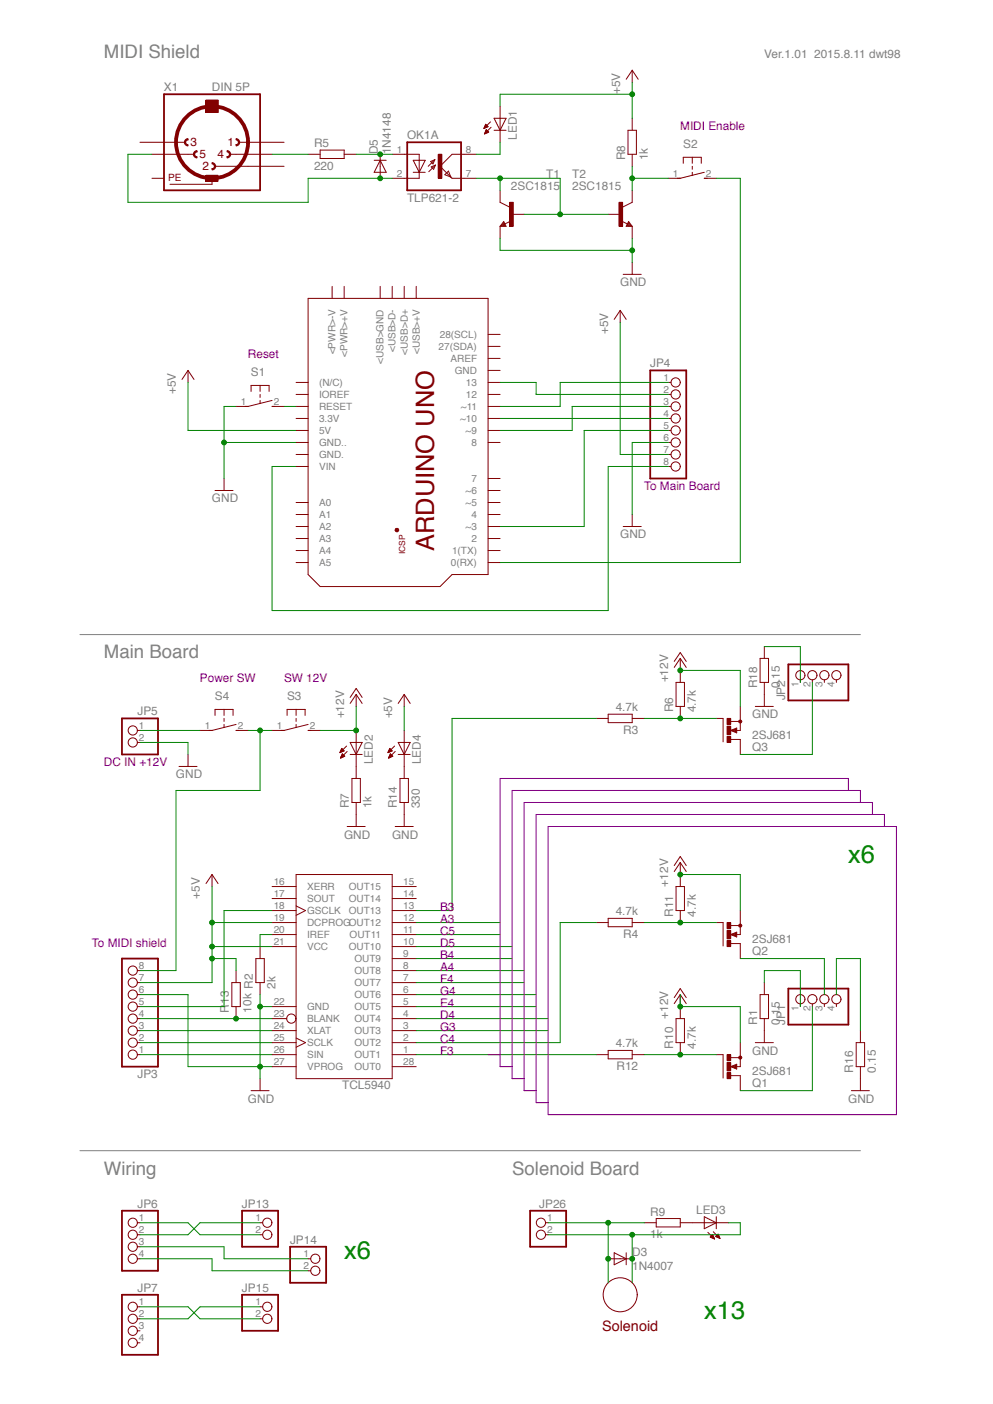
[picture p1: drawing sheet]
<svg xmlns="http://www.w3.org/2000/svg" width="210mm" height="297mm" viewBox="0 0 210 297" stroke-linecap="round" stroke-linejoin="round" font-family="sans-serif">
<g fill="none" stroke="#820000" stroke-width=".21">
<path d="M65.2 63.1h38v58.4h-7.6l-2.5 2.6h-25.4l-2.5-2.6zM70.2 60.6v2.5M72.8 60.6v2.5M80.4 60.6v2.5M82.9 60.6v2.5M85.5 60.6v2.5M88 60.6v2.5M103.2 70.7h2.6M103.2 73.3h2.6M103.2 75.8h2.6M103.2 78.4h2.6M62.6 80.9h2.6"/>
<path d="M62.6 83.4h2.6M62.6 86h2.6M62.6 88.5h2.6M62.6 91.1h2.6M62.6 93.6h2.6M62.6 98.7h2.6M62.6 96.1h2.6M103.2 80.9h2.6M103.2 83.4h2.6M103.2 86h2.6M103.2 88.5h2.6M103.2 91.1h2.6"/>
<path d="M103.2 93.6h2.6M62.6 106.3h2.6M62.6 108.8h2.6M62.6 111.4h2.6M62.6 113.9h2.6M62.6 116.5h2.6M62.6 119h2.6M103.2 101.2h2.6M103.2 103.8h2.6M103.2 106.3h2.6M103.2 108.8h2.6M103.2 111.4h2.6"/>
<path d="M103.2 113.9h2.6M103.2 116.5h2.6M103.2 119h2.6M142.6 139.9l1.3-1.9 1.2 1.9M143.9 139.3v5.1M143.9 139.3l1.2 1.9M143.9 139.3l-1.3 1.9M160.8 139.3h1.7v5.1h-1.7zM161.6 136.8v2.5M143 144.4h1.7v5h-1.7zM143.9 149.4v2.6M159.7 149.4h3.8"/>
<path d="M161.6 144.4v5M169.3 143.8v.6M171.8 143.8v.6M174.3 143.8v.6M176.9 143.8v.6M44.8 185l1.3 1.9M44.8 185l-1.2 1.9M44.8 185v2.5M57.5 190.1h5.1M57.5 192.6h5.1M57.5 195.2h5.1M57.5 197.7h5.1"/>
<path d="M57.5 187.5h5.1M62.6 185h20.3v43.2h-20.3zM62.6 191.6l2 1-2 1M82.9 190.1h5.1M82.9 192.6h5.1M82.9 195.2h5.1M82.9 197.7h5.1M82.9 187.5h5.1M142.6 183.1l1.3-1.9 1.2 1.9M143.9 182.5v2.5M143.9 182.5l1.2 1.9M143.9 182.5l-1.3 1.9"/>
<path d="M29.1 212.9h.5M29.1 215.5h.5M29.1 218h.5M29.1 210.4h.5M29.1 207.9h.5M29.1 205.3h.5M54.1 202.8h1.8v5.1h-1.8zM55 200.2v2.6M55 207.9v2.5M57.5 200.2h5.1M57.5 212.9h5.1M57.5 215.5h3.1"/>
<path d="M57.5 218h5.1M62.6 219.6l2 1-2 .9M82.9 200.2h5.1M82.9 212.9h5.1M82.9 215.5h5.1M82.9 218h5.1M82.9 210.4h5.1M82.9 207.9h5.1M82.9 205.3h5.1M82.9 202.8h5.1M142.6 211l1.3-1.9 1.2 1.9M143.9 210.4l1.2 1.9"/>
<path d="M143.9 210.4l-1.3 1.9M143.9 210.4v2.5M160.8 210.4h1.7v5.1h-1.7zM161.6 207.9v2.5M161.6 215.5v5.1M169.3 212.4v.5M171.8 212.4v.5M174.3 212.4v.5M176.9 212.4v.5M182 218v2.6M29.1 220.6h.5M29.1 223.1h.5"/>
<path d="M53.1 230.7h3.8M55 228.2v2.5M57.5 220.6h5.1M57.5 223.1h5.1M57.5 225.6h5.1M82.9 220.6h5.1M82.9 223.1h5.1M82.9 225.6h5.1M159.7 220.6h3.8M180.1 230.7h3.8M181.1 220.6h1.7v5h-1.7zM182 225.6v5.1"/>
<circle cx="169.3" cy="142.8" r=".97"/>
<circle cx="171.8" cy="142.8" r=".97"/>
<circle cx="174.3" cy="142.8" r=".97"/>
<circle cx="176.9" cy="142.8" r=".97"/>
<circle cx="28.1" cy="215.5" r=".97"/>
<circle cx="28.1" cy="205.3" r=".97"/>
<circle cx="28.1" cy="218" r=".97"/>
<circle cx="28.1" cy="212.9" r=".97"/>
<circle cx="28.1" cy="207.9" r=".97"/>
<circle cx="28.1" cy="210.4" r=".97"/>
<circle cx="61.6" cy="215.5" r=".97"/>
<circle cx="169.3" cy="211.4" r=".97"/>
<circle cx="171.8" cy="211.4" r=".97"/>
<circle cx="174.3" cy="211.4" r=".97"/>
<circle cx="176.9" cy="211.4" r=".97"/>
<circle cx="28.1" cy="220.6" r=".97"/>
<circle cx="28.1" cy="223.1" r=".97"/>
<circle cx="131.2" cy="273.9" r="3.6"/>
</g>
<path d="M166.7 140.5h12.7v7.7h-12.7zM25.8 202.8h7.6v22.8h-7.6zM166.7 209.1h12.7v7.6h-12.7z" fill="none" stroke="#820000" stroke-width=".38"/>
<path d="M83.7 111.8h.5l.1 .3-.1 .3-.3 .1-.2-.1-.1-.3 .3-.1 .2 .1-.2 .2-.3-.2z" fill-rule="evenodd" fill="#820000"/>
<path d="M85.5 32.6h3.2v5.1h-3.2M87.4 33.9h2.5l-1.2 2.5zM87.4 36.4h2.5M91.1 34.2l.9-.4-.4 .9zM91.2 35.3l.9-.4-.4 .9zM92 33.8l-1.4 1.4M92.1 34.9l-1.4 1.4M94.8 36.2l.5 1.3-1.2-.5zM98.1 32.6h-2.5l-2.5 2.6 2.5 2.5h2.5M83.7 111.8h.5l.1 .3-.1 .3-.2 .1-.3-.1-.1-.3 .4-.1 .1 .1-.1 .2-.4-.2z" fill="none" stroke="#820000" stroke-width=".21"/>
<path d="M86.1 30.1h11.4v10.2h-11.4z" fill="none" stroke="#820000" stroke-width=".38"/>
<path d="M92.7 32.6h.7v5.1h-.7z" fill="#820000"/>
<g fill="none" stroke="#820000" stroke-width=".21">
<path d="M65.2 32.6h2.5M67.7 31.7h5.1v1.8h-5.1zM72.8 32.6h2.5M79.1 33.9h2.6M80.4 33.9l1.3 2.5h-2.6zM80.4 32.6v5.1M82.9 32.6h2.6M82.9 37.7h2.6M92.7 32.6h.7v5.1h-.7zM98.1 32.6h2.6M98.1 37.7h2.6M132.8 27.6h1.8v5h-1.8z"/>
<path d="M133.7 25v2.6M133.7 32.6v2.6M105.8 42.8l2 1M106.5 46.9l.5 1h-1.2zM106.5 47.4l-.1 .2h.4l-.3-.5-.5 .7h.8M108 46.8l-1.2 .6"/>
</g>
<path d="M107.8 42.8h.7v5.1h-.7z" fill="#820000"/>
<path d="M105.8 40.3v2.5M105.8 47.9v2.5M107.8 42.8h.8v5.1h-.8zM108.3 45.3h2.5M131.5 46.8l1.2 .6M132.9 46.9l.8 1h-1.3zM132.9 47.4l.2 .2h-.4l.2-.5 .5 .7h-.7M133.7 42.8l-2 1" fill="none" stroke="#820000" stroke-width=".21"/>
<path d="M130.9 42.8h.8v5.1h-.8z" fill="#820000"/>
<g fill="none" stroke="#820000" stroke-width=".21">
<path d="M102.4 27.1h.1M102.4 27h.3M102.5 26.9h.4M102.5 26.8h.6M102.5 28.3h.1M102.5 26.8h.7M102.5 28.2h.3M102.6 26.7h.5M102.6 28.1h.4M102.6 26.6h.4M102.6 26.5h.3M102.6 28h.6"/>
<path d="M102.7 26.4h.1M102.7 27.9h.6M102.7 26.3l.5 .5-.9 .4zM102.7 26.3h.1M102.7 27.8h.5M102.7 27.7h.4M102.8 27.6h.2M102.8 27.5h.1M103.3 27.9l-.5-.5-.3 .9M103.3 27.9l-.8 .4M103.7 25.8l-1.4 1.4M103.9 26.9l-1.4 1.4"/>
<path d="M104.5 25h2.5l-1.2 2.6zM104.5 27.6h2.5M105.8 22.5v7.6M128.6 45.3h2.6M130.9 42.8h.8v5.1h-.8zM133.7 40.3v2.5M133.7 47.9v2.5"/>
</g>
<path d="M40.9 32.6h.2l.2 .4 .4 .1v.3a.76 .76 0 0 1-.8-.8z" fill-rule="evenodd" fill="#820000"/>
<path d="M40.9 32.6h.3l.1 .4 .4 .1v.3a.76 .76 0 0 1-.8-.8z" fill="none" stroke="#820000" stroke-width=".21"/>
<path d="M41.2 32l.5-.1v.2l-.4 .2-.2 .3h-.2z" fill-rule="evenodd" fill="#820000"/>
<path d="M41.2 32l.5-.1v.2l-.4 .2-.1 .3h-.3z" fill="none" stroke="#820000" stroke-width=".21"/>
<path d="M49.9 29.3a.76 .76 0 0 1 .8 .8h-.3l-.2-.4-.3-.1z" fill-rule="evenodd" fill="#820000"/>
<path d="M49.9 29.3a.76 .76 0 0 1 .8 .8h-.3l-.1-.3-.4-.2z" fill="none" stroke="#820000" stroke-width=".21"/>
<path d="M49.9 30.6l.3-.1 .2-.4h.3a.76 .76 0 0 1-.8 .8z" fill-rule="evenodd" fill="#820000"/>
<path d="M50.4 30.1h.3a.76 .76 0 0 1-.8 .8v-.3l.4-.1z" fill="none" stroke="#820000" stroke-width=".21"/>
<path d="M39 30.1h.2l.2 .4 .4 .1v.3a.76 .76 0 0 1-.8-.8z" fill-rule="evenodd" fill="#820000"/>
<path d="M39 30.1h.3l.1 .4 .4 .1v.3a.76 .76 0 0 1-.8-.8z" fill="none" stroke="#820000" stroke-width=".21"/>
<path d="M39.3 29.5l.5-.2v.3l-.4 .1-.2 .4h-.2z" fill-rule="evenodd" fill="#820000"/>
<path d="M39.1 29.7l.7-.4v.3l-.4 .2-.1 .3h-.3z" fill="none" stroke="#820000" stroke-width=".21"/>
<path d="M44.8 34.4a.76 .76 0 0 1 .8 .8h-.3l-.3-.5h-.2z" fill-rule="evenodd" fill="#820000"/>
<path d="M44.8 34.4a.76 .76 0 0 1 .8 .8h-.3l-.2-.5h-.3z" fill="none" stroke="#820000" stroke-width=".21"/>
<path d="M45.3 35.2h.3a.76 .76 0 0 1-.8 .7v-.2l.4-.2z" fill-rule="evenodd" fill="#820000"/>
<path d="M44.8 35.7l.4-.1 .1-.4h.3a.76 .76 0 0 1-.8 .7z" fill="none" stroke="#820000" stroke-width=".21"/>
<path d="M48 31.9a.76 .76 0 0 1 .8 .7h-.3l-.2-.3-.3-.2z" fill-rule="evenodd" fill="#820000"/>
<path d="M48 31.9a.76 .76 0 0 1 .8 .7h-.3l-.1-.3-.4-.2z" fill="none" stroke="#820000" stroke-width=".21"/>
<path d="M48 33.1l.3-.1 .2-.4h.3a.76 .76 0 0 1-.8 .8z" fill-rule="evenodd" fill="#820000"/>
<path d="M37.2 30.1h1.9M39.8 32.6h1.2M43.6 21.2h2.5v2.5h-2.5zM44.8 37.7v1.3h-8.8M45.5 35.2h7M48 33.1l.4-.1 .1-.4h.3a.76 .76 0 0 1-.8 .8zM48.7 32.6h1.2M50.6 30.1h1.9" fill="none" stroke="#820000" stroke-width=".21"/>
<path d="M34.7 19.9h20.3v20.4h-20.3z" fill="none" stroke="#820000" stroke-width=".38"/>
<circle cx="44.8" cy="30.1" r="7.6" fill="none" stroke="#820000" stroke-width=".8"/>
<path d="M43.6 21.2h2.5v2.5h-2.5z" fill="#820000"/>
<path d="M43.6 21.2h2.5v2.5h-2.5z" fill="none" stroke="#820000" stroke-width=".21"/>
<path d="M43.6 37.1h2.5v1.2h-2.5z" fill="#820000"/>
<g fill="none" stroke="#820000" stroke-width=".21">
<path d="M133.7 14.9l1.3 1.9M133.7 14.9l-1.3 1.9M133.7 14.9v2.5M29.6 30.1h7.6M32.1 32.6h7.7M32.1 37.7h2.6M43.6 37.1h2.5v1.3h-2.5zM49.9 32.6h7.6M52.5 30.1h7.6M52.5 35.2h7.6M144.5 34.5v-1.2h3.8v1.2M146.4 33.3v1.2"/>
<path d="M146.4 35.2v.6M146.4 36.4v.7M148.9 36.4l-5 1.3h-2.6M148.9 37.7h2.6M131.8 58h3.8M133.7 55.5v2.5M39.8 78.4l1.2 1.9M39.8 78.4l-1.3 1.9M39.8 78.4v2.5M131.2 65.7l1.2 1.9M131.2 65.7l-1.3 1.9M131.2 65.7v2.5"/>
<path d="M53.1 82.8v-1.3h3.8v1.3M55 81.5v1.3M55 83.4v.7M55 84.7v.6M57.5 84.7l-5 1.3h-2.6M57.5 86h2.6M141.3 86h.6M141.3 80.9h.6M141.3 83.4h.6M141.3 88.5h.6M141.3 91.1h.6M141.3 93.6h.6"/>
<path d="M141.3 96.1h.6M141.3 98.7h.6M45.5 103.8h3.8M47.4 101.2v2.6M131.8 111.4h3.8M133.7 108.8v2.6M29.1 154.5h.5M29.1 157.1h.5M39.8 159.6v2.5M45.5 151.3v-1.2h3.8v1.2M47.4 150.1v1.2M47.4 152v.6"/>
<path d="M47.4 153.2v.7M49.9 153.2l-5.1 1.3h-2.5M49.9 154.5h2.6M60.7 151.3v-1.2h3.8v1.2M62.6 150.1v1.2M62.6 152v.6M62.6 153.2v.7M65.2 153.2l-5.1 1.3h-2.6M65.2 154.5h2.5M71.9 159.1h.2M71.9 159h.4M72 159h.5"/>
<path d="M72 158.9h.7M72.1 158.8h.6M72.1 158.7h.5M72.1 158.6h.4M72.2 158.5h.2M72.2 159.9h.7M72.2 159.9h.5M72.3 158.3l-.4 .9M72.3 158.3l.5 .5-.9 .4M72.3 158.3h.1M72.3 159.8h.4M72.3 159.7h.3"/>
<path d="M72.4 159.6h.1M72.4 159.5l.5 .5-.9 .4zM72.4 159.5h.1M73.3 157.8l-1.4 1.4M73.4 159l-1.4 1.4M74.1 157.1h2.5l-1.3 2.5zM74.1 147.5l1.2-1.9 1.3 1.9M74.1 159.6h2.5M75.3 146.9l1.3 1.9M75.3 146.9l-1.2 1.9M75.3 146.9v2.5M75.3 154.5v10.2"/>
<path d="M37.9 162.1h3.8M72 160.3h.2M72.1 160.2h.3M72.1 160.1h.5M72.1 160h.7M73.4 174.8h3.8M74.4 164.7h1.8v5.1h-1.8zM75.3 169.8v5M151.5 223.1h1.4v4.9M154.5 227.5h2.1v3.2M154.5 223.7h2.1M154.5 225.6l1.3-.5v1z"/>
<path d="M156.6 220.6v5h-.9M29.1 258.7h.5M55 258.7h.6M115.4 258.7h.5M136.2 258.7h2.6M138.8 257.8h5.1v1.7h-5.1zM143.9 258.7h10.1M148.9 257.4l2.6 1.3-2.6 1.2zM151.5 257.4v2.5M29.1 261.2h.5M29.1 263.7h.5M29.1 266.3h.5"/>
<path d="M29.1 276.4h.5M29.1 279h.5M55 261.2h.6M55 276.4h.6M55 279h.6M65.2 266.3h.5M65.2 268.8h.5M115.4 261.2h.5M128.6 266.3h5.1M129.9 265l2.5 1.3-2.5 1.2zM132.4 265v2.5M149.7 260.7l1.4 1.4"/>
<path d="M150.2 261.7l.5-.5 .4 .9zM150.2 261.7h.7M150.3 261.6h.6M150.4 261.7h.6M150.4 261.5h.4M150.5 261.4h.3M150.6 261.9h.4M150.6 261.3h.2M150.7 261.2h.1M150.8 262h.3M150.8 260.6l1.4 1.4M151 262h.1"/>
<path d="M151.4 261.6l.8 .4M151.4 261.6l.5-.5 .3 .9M151.4 261.6h.7M151.4 261.5h.6M151.5 261.4h.5M151.6 261.7h.5M151.6 261.3h.4M151.7 261.2h.2M151.8 261.2h.1M151.8 261.7h.4M152 261.9h.2M152.2 262h.1"/>
<path d="M29.1 281.5h.5M29.1 284.1h.5"/>
<circle cx="142.9" cy="86" r=".97"/>
<circle cx="142.9" cy="83.4" r=".97"/>
<circle cx="142.9" cy="88.5" r=".97"/>
<circle cx="142.9" cy="98.7" r=".97"/>
<circle cx="142.9" cy="96.1" r=".97"/>
<circle cx="142.9" cy="80.9" r=".97"/>
<circle cx="142.9" cy="93.6" r=".97"/>
<circle cx="142.9" cy="91.1" r=".97"/>
<circle cx="28.1" cy="154.5" r=".97"/>
<circle cx="28.1" cy="157.1" r=".97"/>
<circle cx="28.1" cy="258.7" r=".97"/>
<circle cx="56.5" cy="258.7" r=".97"/>
<circle cx="114.4" cy="258.7" r=".97"/>
<circle cx="28.1" cy="261.2" r=".97"/>
<circle cx="28.1" cy="266.3" r=".97"/>
<circle cx="28.1" cy="263.7" r=".97"/>
<circle cx="28.1" cy="279" r=".97"/>
<circle cx="28.1" cy="276.4" r=".97"/>
<circle cx="56.5" cy="261.2" r=".97"/>
<circle cx="56.5" cy="276.4" r=".97"/>
<circle cx="56.5" cy="279" r=".97"/>
<circle cx="66.7" cy="266.3" r=".97"/>
<circle cx="66.7" cy="268.8" r=".97"/>
<circle cx="114.4" cy="261.2" r=".97"/>
<circle cx="28.1" cy="281.5" r=".97"/>
<circle cx="28.1" cy="284.1" r=".97"/>
</g>
<path d="M137.5 78.4h7.6v22.8h-7.6zM25.8 152h7.6v7.6h-7.6zM25.8 256.1h7.6v12.7h-7.6zM51.2 256.1h7.6v7.6h-7.6zM112.1 256.1h7.6v7.6h-7.6zM25.8 273.9h7.6v12.7h-7.6zM51.2 273.9h7.6v7.6h-7.6zM61.4 263.7h7.6v7.7h-7.6z" fill="none" stroke="#820000" stroke-width=".38"/>
<path d="M155.4 225.6h.3v-.2l-.9 .2 .9 .3" fill="none" stroke="#820000" stroke-width=".3"/>
<path d="M156.3 223.5h.5l.1 .2-.1 .2-.3 .2-.2-.2z" fill-rule="evenodd" fill="#820000"/>
<path d="M156.3 223.5h.5l.1 .2-.1 .2-.2 .2-.3-.2z" fill="none" stroke="#820000" stroke-width=".21"/>
<path d="M153.8 223.1h.7v1.3h-.7z" fill="#820000"/>
<path d="M153.8 223.1h.7v1.3h-.7z" fill="none" stroke="#820000" stroke-width=".21"/>
<path d="M153.8 226.9h.7v1.3h-.7z" fill="#820000"/>
<path d="M153.8 226.9h.7v1.3h-.7z" fill="none" stroke="#820000" stroke-width=".21"/>
<path d="M153.8 224.7h.7v1.8h-.7z" fill="#820000"/>
<path d="M143 187.5h1.7v5.1h-1.7zM143.9 185v2.5M143.9 192.6v2.6M151.5 195.2h1.4v4.9M154.5 199.6h2.1v3.2M154.5 195.8h2.1M154.5 197.7l1.3-.5v1zM156.6 192.6v5.1h-.9M143 215.5h1.7v5.1h-1.7zM143.9 212.9v2.6M143.9 220.6v2.5M153.8 224.7h.7v1.8h-.7z" fill="none" stroke="#820000" stroke-width=".21"/>
<path d="M155.4 197.7h.3v-.3l-.9 .3 .9 .3" fill="none" stroke="#820000" stroke-width=".3"/>
<path d="M156.3 195.6l.2-.2 .3 .2 .1 .2-.1 .2h-.5z" fill-rule="evenodd" fill="#820000"/>
<path d="M156.3 195.6l.3-.1 .2 .1 .1 .2-.1 .2h-.5z" fill="none" stroke="#820000" stroke-width=".21"/>
<path d="M153.8 195.1h.7v1.3h-.7z" fill="#820000"/>
<path d="M153.8 195.2h.7v1.2h-.7z" fill="none" stroke="#820000" stroke-width=".21"/>
<path d="M153.8 199h.7v1.2h-.7z" fill="#820000"/>
<path d="M153.8 199h.7v1.2h-.7z" fill="none" stroke="#820000" stroke-width=".21"/>
<path d="M153.8 196.8h.7v1.8h-.7z" fill="#820000"/>
<path d="M151.5 152h1.4v4.9M154.5 156.4h2.1v3.2M154.5 152.6h2.1M154.5 154.5l1.3-.5v1zM156.6 149.4v5.1h-.9M153.8 196.8h.7v1.8h-.7z" fill="none" stroke="#820000" stroke-width=".21"/>
<path d="M155.4 154.5h.3v-.2l-.9 .2 .9 .3" fill="none" stroke="#820000" stroke-width=".3"/>
<path d="M156.3 152.4h.5l.1 .2-.1 .3h-.5z" fill-rule="evenodd" fill="#820000"/>
<path d="M156.3 152.4h.5l.1 .2-.1 .3h-.5z" fill="none" stroke="#820000" stroke-width=".21"/>
<path d="M153.8 152h.7v1.2h-.7z" fill="#820000"/>
<path d="M153.8 152h.7v1.2h-.7z" fill="none" stroke="#820000" stroke-width=".21"/>
<path d="M153.8 155.8h.7v1.2h-.7z" fill="#820000"/>
<path d="M153.8 155.8h.7v1.3h-.7z" fill="none" stroke="#820000" stroke-width=".21"/>
<path d="M153.8 153.6h.7v1.8h-.7z" fill="#820000"/>
<g fill="none" stroke="#820000" stroke-width=".21">
<path d="M82.1 159.1h.1M82.1 159h.3M82.1 159h.5M82.2 158.9h.7M82.2 158.8h.7M82.3 158.7h.5M82.3 158.6h.4M82.3 158.5h.3M82.3 159.9h.7M82.4 158.5h.1M82.4 159.9h.5M82.4 158.3l-.3 .9"/>
<path d="M82.4 158.3l.5 .5-.8 .4M82.4 158.3h.1M82.4 159.8h.4M82.5 159.7h.2M82.5 159.6h.1M82.5 159.5h.1M82.6 159.5l.5 .5-.9 .4zM83.4 157.8l-1.3 1.4M83.6 159l-1.4 1.4M84.2 157.1h2.6l-1.3 2.5zM84.2 159.6h2.6M85.5 146.9l1.3 1.9"/>
<path d="M85.5 146.9l-1.3 1.9M85.5 146.9v2.5M85.5 154.5v10.2M126.1 152h2.5M128.6 151.1h5.1v1.8h-5.1zM133.7 152h2.5M153.8 153.6h.7v1.8h-.7zM82.2 160.3h.1M82.2 160.2h.4M82.3 160.1h.4M82.3 160h.6M83.6 174.8h3.8"/>
<path d="M84.6 164.7h1.8v5.1h-1.8zM85.5 169.8v5M126.1 195.2h2.5M128.6 194.3h5.1v1.7h-5.1zM133.7 195.2h2.5M49 207.9h1.8v5h-1.8zM49.9 205.3v2.6M49.9 212.9v2.6M126.1 223.1h2.5M128.6 222.2h5.1v1.8h-5.1zM133.7 223.1h2.5"/>
</g>
<path d="M44.8 187.5v20.4h-15.2M44.8 195.2h12.7M171.8 212.9v17.8h-15.2M88 223.1h38.1" fill="none" stroke="#008100" stroke-width=".21"/>
<circle cx="44.8" cy="195.1" r=".51" fill="#008100"/>
<g fill="none" stroke="#008100" stroke-width=".21">
<path d="M44.8 200.2h12.7"/>
<circle cx="44.8" cy="195.2" r=".51"/>
</g>
<circle cx="44.8" cy="200.2" r=".51" fill="#008100"/>
<g fill="none" stroke="#008100" stroke-width=".21">
<path d="M44.8 202.8h5.1v2.5"/>
<circle cx="44.8" cy="200.2" r=".51"/>
</g>
<circle cx="44.8" cy="202.8" r=".51" fill="#008100"/>
<g fill="none" stroke="#008100" stroke-width=".21">
<path d="M133.7 19.9h-27.9v2.6M133.7 17.4v7.6"/>
<circle cx="44.8" cy="202.8" r=".51"/>
</g>
<circle cx="133.7" cy="19.9" r=".51" fill="#008100"/>
<g fill="none" stroke="#008100" stroke-width=".21">
<path d="M131.2 68.2v27.9h10.1M39.8 80.9v10.2h22.8M75.3 149.4v5.1h-7.6M85.5 149.4v5.1"/>
<circle cx="133.7" cy="19.9" r=".51"/>
</g>
<circle cx="75.3" cy="154.5" r=".51" fill="#008100"/>
<g fill="none" stroke="#008100" stroke-width=".21">
<path d="M143.9 210.4v2.5"/>
<circle cx="75.3" cy="154.5" r=".51"/>
</g>
<circle cx="143.8" cy="212.9" r=".51" fill="#008100"/>
<g fill="none" stroke="#008100" stroke-width=".21">
<path d="M143.9 185h12.7v7.6M143.9 212.9h12.7v7.7"/>
<circle cx="143.9" cy="212.9" r=".51"/>
</g>
<circle cx="143.8" cy="185" r=".51" fill="#008100"/>
<g fill="none" stroke="#008100" stroke-width=".21">
<path d="M143.9 141.8h12.7v7.6"/>
<circle cx="143.9" cy="185" r=".51"/>
</g>
<circle cx="143.8" cy="141.8" r=".51" fill="#008100"/>
<g fill="none" stroke="#008100" stroke-width=".21">
<path d="M126.1 152h-30.5v40.6h-7.6M88 195.2h17.8M88 197.7h17.8M126.1 195.2h-7.6v25.4h-30.5M29.6 215.5h27.9M88 218h27.9M88 215.5h27.9M88 212.9h25.4M88 210.4h25.4M88 207.9h22.8M88 205.3h22.8M88 202.8h20.3"/>
<path d="M88 200.2h20.3M29.6 223.1h27.9"/>
<circle cx="143.9" cy="141.8" r=".51"/>
</g>
<circle cx="49.9" cy="215.5" r=".51" fill="#008100"/>
<g fill="none" stroke="#008100" stroke-width=".21">
<path d="M57.5 197.7h-2.5v2.5M29.6 218h27.9M55 210.4v17.8M55 225.6h2.5"/>
<circle cx="49.9" cy="215.5" r=".51"/>
</g>
<circle cx="55" cy="225.6" r=".51" fill="#008100"/>
<g fill="none" stroke="#008100" stroke-width=".21">
<path d="M29.6 210.4h10.2v15.2h15.2M55 212.9h2.5"/>
<circle cx="55" cy="225.6" r=".51"/>
</g>
<circle cx="55" cy="212.9" r=".51" fill="#008100"/>
<g fill="none" stroke="#008100" stroke-width=".21">
<path d="M105.8 50.4v2.6h27.9M133.7 50.4v5.1"/>
<circle cx="55" cy="212.9" r=".51"/>
</g>
<circle cx="133.7" cy="52.9" r=".51" fill="#008100"/>
<g fill="none" stroke="#008100" stroke-width=".21">
<path d="M47.4 93.6h15.2M49.9 86h-2.5v15.2"/>
<circle cx="133.7" cy="53" r=".51"/>
</g>
<circle cx="47.4" cy="93.6" r=".51" fill="#008100"/>
<g fill="none" stroke="#008100" stroke-width=".21">
<path d="M57.5 32.6h7.7M75.3 32.6h5.1M141.3 93.6h-7.6v15.2M29.6 157.1h10.2v2.5M57.5 192.6h-10.1v20.3h-17.8M29.6 220.6h27.9"/>
<circle cx="47.4" cy="93.6" r=".51"/>
</g>
<circle cx="80.4" cy="32.6" r=".51" fill="#008100"/>
<g fill="none" stroke="#008100" stroke-width=".21">
<path d="M32.1 32.6h-5v10.2h38.1v-5.1h15.2M80.4 32.6h2.5"/>
<circle cx="80.4" cy="32.6" r=".51"/>
</g>
<circle cx="80.4" cy="37.7" r=".51" fill="#008100"/>
<g fill="none" stroke="#008100" stroke-width=".21">
<path d="M80.4 37.7h2.5M100.7 37.7h17.8M105.8 30.1v2.5h-5.1M105.8 37.7v2.6"/>
<circle cx="80.4" cy="37.7" r=".51"/>
</g>
<circle cx="105.7" cy="37.7" r=".51" fill="#008100"/>
<g fill="none" stroke="#008100" stroke-width=".21">
<path d="M118.5 37.7v7.6M110.8 45.3h17.8"/>
<circle cx="105.8" cy="37.7" r=".51"/>
</g>
<circle cx="118.4" cy="45.3" r=".51" fill="#008100"/>
<g fill="none" stroke="#008100" stroke-width=".21">
<path d="M133.7 35.2v5.1M133.7 37.7h7.6"/>
<circle cx="118.5" cy="45.3" r=".51"/>
</g>
<circle cx="133.7" cy="37.7" r=".51" fill="#008100"/>
<g fill="none" stroke="#008100" stroke-width=".21">
<path d="M151.5 37.7h5.1v81.3h-50.8M60.1 86h2.5M62.6 98.7h-5.1v30.5h71.1v-30.5h12.7M105.8 88.5h35.5M105.8 80.9h7.6v2.5h27.9M141.3 80.9h-22.8v5.1h-12.7M141.3 86h-20.3v5.1h-15.2M141.3 91.1h-17.8v20.3h-17.7M29.6 258.7h10.2l2.5 2.5h12.7M55 258.7h-12.7l-2.5 2.5h-10.2M115.9 258.7h20.3M128.6 258.7v7.6"/>
<path d="M29.6 263.7h17.8v2.6h17.8M29.6 266.3h15.2v2.5h20.4M29.6 276.4h10.2l2.5 2.6h12.7M55 276.4h-12.7l-2.5 2.6h-10.2"/>
<circle cx="133.7" cy="37.7" r=".51"/>
</g>
<circle cx="128.6" cy="258.6" r=".51" fill="#008100"/>
<g fill="none" stroke="#008100" stroke-width=".21">
<path d="M128.6 266.3v5.1"/>
<circle cx="128.6" cy="258.7" r=".51"/>
</g>
<circle cx="128.6" cy="266.3" r=".51" fill="#008100"/>
<g fill="none" stroke="#008100" stroke-width=".21">
<path d="M154 258.7h2.6v2.5h-40.7M133.7 261.2v5.1"/>
<circle cx="128.6" cy="266.3" r=".51"/>
</g>
<circle cx="133.7" cy="261.2" r=".51" fill="#008100"/>
<g fill="none" stroke="#008100" stroke-width=".21">
<path d="M133.7 266.3v5.1"/>
<circle cx="133.7" cy="261.2" r=".51"/>
</g>
<circle cx="133.7" cy="266.3" r=".51" fill="#008100"/>
<g fill="none" stroke="#008100" stroke-width=".21">
<path d="M136.2 223.1h15.3"/>
<circle cx="133.7" cy="266.3" r=".51"/>
</g>
<circle cx="143.8" cy="223.1" r=".51" fill="#008100"/>
<g fill="none" stroke="#008100" stroke-width=".21">
<path d="M136.2 195.2h15.3"/>
<circle cx="143.9" cy="223.1" r=".51"/>
</g>
<circle cx="143.8" cy="195.1" r=".51" fill="#008100"/>
<g fill="none" stroke="#008100" stroke-width=".21">
<path d="M136.2 152h15.3M156.6 202.8h17.7v7.6M176.9 210.4v-7.6h5.1v15.2"/>
<circle cx="143.9" cy="195.2" r=".51"/>
</g>
<circle cx="143.8" cy="152" r=".51" fill="#008100"/>
<g fill="none" stroke="#008100" stroke-width=".21">
<path d="M161.6 136.8h7.7v7.6M29.6 154.5h12.7M52.5 154.5h5M55 154.5v12.7M171.8 144.4v15.2h-15.2M161.6 207.9v-2.6h7.7v7.6"/>
<circle cx="143.9" cy="152" r=".51"/>
</g>
<circle cx="55" cy="154.5" r=".51" fill="#008100"/>
<g fill="none" stroke="#008100" stroke-width=".21">
<path d="M55 167.2h-17.8v38.1h-7.6"/>
<circle cx="55" cy="154.5" r=".51"/>
</g>
<path d="M115.9 174.8h73.7v61h-73.7zM179.4 167.2v-2.5h-73.6v60.9h2.5M182 169.8v-2.6h-73.7v61h2.5M184.5 172.3v-2.5h-73.7v60.9h2.6M187 174.8v-2.5h-73.6v61h2.5M103.2 223.1h2.6" fill="none" stroke="#810082" stroke-width=".21"/>
<path d="M16.9 134.2h165.1M16.9 243.4h165.1" fill="none" stroke="#808080" stroke-width=".21"/>
<text font-size="5.4" fill="#820000" x="91.8" y="116.6" transform="rotate(-90 91.8 116.6)">ARDUINO UNO</text>
<g font-size="5.4" fill="#008100">
<text x="179.4" y="182.5">x6</text>
<text x="72.8" y="266.3">x6</text>
<text x="148.9" y="278.9">x13</text>
</g>
<g font-size="3.9" fill="#808080">
<text x="22" y="12.3">MIDI Shield</text>
<text x="22" y="139.3">Main Board</text>
<text x="22" y="248.5">Wiring</text>
<text x="108.3" y="248.5">Solenoid Board</text>
</g>
<text font-size="3" fill="#820000" x="127.3" y="281.5">Solenoid</text>
<g font-size="2.5" fill="#808080">
<text x="161.6" y="12.3">Ver.1.01 2015.8.11 dwt98</text>
<text x="34.7" y="19.3">X1</text>
<text x="44.8" y="19.3">DIN 5P</text>
<text x="131.2" y="19.9" transform="rotate(-90 131.2 19.9)">+5V</text>
<text x="86.1" y="29.5">OK1A</text>
<text x="109.3" y="29.6" transform="rotate(-90 109.3 29.6)">LED1</text>
<text x="66.4" y="35.9">220</text>
<text x="66.4" y="31.1">R5</text>
<text x="79.9" y="32.6" transform="rotate(-90 79.9 32.6)">D5</text>
<text x="82.7" y="32.6" transform="rotate(-90 82.7 32.6)">1N4148</text>
<text x="132.2" y="33.9" transform="rotate(-90 132.2 33.9)">R8</text>
<text x="137" y="33.9" transform="rotate(-90 137 33.9)">1k</text>
<text x="144.5" y="31.4">S2</text>
<text x="108" y="40.3">2SC1815</text>
<text x="115.5" y="37.7">T1</text>
<text x="121" y="40.3">2SC1815</text>
<text x="121" y="37.7">T2</text>
<text x="86.1" y="42.8">TLP621-2</text>
<text x="131.2" y="60.6">GND</text>
<text x="128.6" y="70.7" transform="rotate(-90 128.6 70.7)">+5V</text>
<text x="137.5" y="77.7">JP4</text>
<text x="37.2" y="83.4" transform="rotate(-90 37.2 83.4)">+5V</text>
<text x="53.1" y="79.6">S1</text>
<text x="44.8" y="106.3">GND</text>
<text x="131.2" y="113.9">GND</text>
<text x="45.5" y="148.2">S4</text>
<text x="60.7" y="148.2">S3</text>
<text x="141.3" y="144.4" transform="rotate(-90 141.3 144.4)">+12V</text>
<text x="160.1" y="145.6" transform="rotate(-90 160.1 145.6)">R18</text>
<text x="164.9" y="145.6" transform="rotate(-90 164.9 145.6)">0.15</text>
<text x="166.1" y="148.2" transform="rotate(-90 166.1 148.2)">JP2</text>
<text x="29.1" y="151.3">JP5</text>
<text x="72.8" y="152" transform="rotate(-90 72.8 152)">+12V</text>
<text x="82.9" y="152" transform="rotate(-90 82.9 152)">+5V</text>
<text x="130.2" y="150.5">4.7k</text>
<text x="131.8" y="155.3">R3</text>
<text x="142.4" y="150.7" transform="rotate(-90 142.4 150.7)">R6</text>
<text x="147.1" y="150.7" transform="rotate(-90 147.1 150.7)">4.7k</text>
<text x="159.1" y="152">GND</text>
<text x="78.9" y="161.6" transform="rotate(-90 78.9 161.6)">LED2</text>
<text x="89" y="161.6" transform="rotate(-90 89 161.6)">LED4</text>
<text x="159.1" y="156.3">2SJ681</text>
<text x="159.1" y="158.8">Q3</text>
<text x="37.2" y="164.7">GND</text>
<text x="73.8" y="171" transform="rotate(-90 73.8 171)">R7</text>
<text x="78.6" y="171" transform="rotate(-90 78.6 171)">1k</text>
<text x="84" y="171" transform="rotate(-90 84 171)">R14</text>
<text x="88.8" y="171" transform="rotate(-90 88.8 171)">330</text>
<text x="72.8" y="177.4">GND</text>
<text x="82.9" y="177.4">GND</text>
<text x="42.3" y="190.1" transform="rotate(-90 42.3 190.1)">+5V</text>
<text x="141.3" y="187.5" transform="rotate(-90 141.3 187.5)">+12V</text>
<text x="130.2" y="193.6">4.7k</text>
<text x="142.4" y="193.9" transform="rotate(-90 142.4 193.9)">R11</text>
<text x="147.1" y="193.9" transform="rotate(-90 147.1 193.9)">4.7k</text>
<text x="131.8" y="198.4">R4</text>
<text x="159.1" y="199.5">2SJ681</text>
<text x="159.1" y="202">Q2</text>
<text x="58.3" y="209.1" transform="rotate(-90 58.3 209.1)">2k</text>
<text x="48.4" y="214.2" transform="rotate(-90 48.4 214.2)">R13</text>
<text x="53.2" y="214.2" transform="rotate(-90 53.2 214.2)">10k R2</text>
<text x="141.3" y="215.5" transform="rotate(-90 141.3 215.5)">+12V</text>
<text x="130.2" y="221.6">4.7k</text>
<text x="142.4" y="221.8" transform="rotate(-90 142.4 221.8)">R10</text>
<text x="147.1" y="221.8" transform="rotate(-90 147.1 221.8)">4.7k</text>
<text x="160.1" y="216.7" transform="rotate(-90 160.1 216.7)">R1</text>
<text x="164.9" y="216.7" transform="rotate(-90 164.9 216.7)">0.15</text>
<text x="166.1" y="216.7" transform="rotate(-90 166.1 216.7)">JP1</text>
<text x="130.4" y="226.4">R12</text>
<text x="159.1" y="223.1">GND</text>
<text x="159.1" y="227.4">2SJ681</text>
<text x="180.4" y="226.9" transform="rotate(-90 180.4 226.9)">R16</text>
<text x="185.2" y="226.9" transform="rotate(-90 185.2 226.9)">0.15</text>
<text x="29.1" y="228">JP3</text>
<text x="52.4" y="233.2">GND</text>
<text x="72.4" y="230.4">TCL5940</text>
<text x="159.1" y="229.9">Q1</text>
<text x="179.4" y="233.2">GND</text>
<text x="29.1" y="255.5">JP6</text>
<text x="51.2" y="255.5">JP13</text>
<text x="114.1" y="255.5">JP26</text>
<text x="137.5" y="257.1">R9</text>
<text x="147.2" y="256.9">LED3</text>
<text x="61.3" y="263.1">JP14</text>
<text x="137.5" y="261.9">1k</text>
<text x="133.7" y="268.6">1N4007</text>
<text x="133.7" y="265.8">D3</text>
<text x="29.1" y="273.2">JP7</text>
<text x="51.2" y="273.2">JP15</text>
</g>
<g font-size="2.5" fill="#810082">
<text x="143.8" y="27.6">MIDI Enable</text>
<text x="52.4" y="75.8">Reset</text>
<text x="136.2" y="103.7">To Main Board</text>
<text x="42.3" y="144.4">Power SW</text>
<text x="60.1" y="144.4">SW 12V</text>
<text x="22" y="162.1">DC IN +12V</text>
<text x="93.1" y="197.7">C5</text>
<text x="93.1" y="195.2">A3</text>
<text x="93.1" y="192.6">B3</text>
<text x="19.4" y="200.2">To MIDI shield</text>
<text x="93.1" y="202.8">B4</text>
<text x="93.1" y="200.2">D5</text>
<text x="93.1" y="207.8">F4</text>
<text x="93.1" y="205.3">A4</text>
<text x="93.1" y="215.5">D4</text>
<text x="93.1" y="212.9">E4</text>
<text x="93.1" y="210.4">G4</text>
<text x="93.1" y="220.5">C4</text>
<text x="93.1" y="218">G3</text>
<text x="93.1" y="223.1">F3</text>
</g>
<g font-size="2.5" fill="#820000">
<text x="40.3" y="30.9">3</text>
<text x="42.2" y="33.5">5</text>
<text x="42.8" y="35.9">2</text>
<text x="46" y="33.4">4</text>
<text x="48.1" y="30.9">1</text>
</g>
<g font-size="2.1" fill="#808080">
<text x="83.9" y="32.3">1</text>
<text x="98.5" y="32.3">8</text>
<text x="83.9" y="37.4">2</text>
<text x="98.5" y="37.4">7</text>
<text x="142.3" y="37.4">1</text>
<text x="149.3" y="37.4">2</text>
<text x="93" y="71.5">28(SCL)</text>
<text x="71" y="75" transform="rotate(-90 71 75)">&lt;PWR&gt;-V</text>
<text x="73.5" y="75.5" transform="rotate(-90 73.5 75.5)">&lt;PWR&gt;+V</text>
<text x="81.1" y="77" transform="rotate(-90 81.1 77)">&lt;USB&gt;GND</text>
<text x="83.7" y="74.5" transform="rotate(-90 83.7 74.5)">&lt;USB&gt;D-</text>
<text x="86.2" y="75" transform="rotate(-90 86.2 75)">&lt;USB&gt;D+</text>
<text x="88.8" y="74.9" transform="rotate(-90 88.8 74.9)">&lt;USB&gt;+V</text>
<text x="92.8" y="74">27(SDA)</text>
<text x="95.3" y="76.6">AREF</text>
<text x="67.5" y="81.6">(N/C)</text>
<text x="96.2" y="79.1">GND</text>
<text x="98.5" y="81.6">13</text>
<text x="140.3" y="80.5">1</text>
<text x="140.3" y="83.1">2</text>
<text x="50.9" y="85.6">1</text>
<text x="57.9" y="85.6">2</text>
<text x="67.5" y="89.3">3.3V</text>
<text x="67.5" y="86.7">RESET</text>
<text x="67.5" y="84.2">IOREF</text>
<text x="97.3" y="89.3">~10</text>
<text x="97.5" y="86.7">~11</text>
<text x="98.5" y="84.2">12</text>
<text x="140.3" y="85.6">3</text>
<text x="140.3" y="88.1">4</text>
<text x="67.5" y="94.3">GND..</text>
<text x="67.5" y="91.8">5V</text>
<text x="98.5" y="91.8">~9</text>
<text x="99.7" y="94.3">8</text>
<text x="140.3" y="90.7">5</text>
<text x="140.3" y="93.2">6</text>
<text x="140.3" y="95.8">7</text>
<text x="67.5" y="99.4">VIN</text>
<text x="67.5" y="96.9">GND.</text>
<text x="99.7" y="102">7</text>
<text x="140.3" y="98.3">8</text>
<text x="67.5" y="107">A0</text>
<text x="98.5" y="104.5">~6</text>
<text x="98.5" y="107">~5</text>
<text x="67.5" y="112.1">A2</text>
<text x="67.5" y="109.6">A1</text>
<text x="98.5" y="112.1">~3</text>
<text x="99.7" y="109.6">4</text>
<text x="67.5" y="119.7">A5</text>
<text x="67.5" y="117.2">A4</text>
<text x="67.5" y="114.7">A3</text>
<text x="95.3" y="119.7">0(RX)</text>
<text x="95.6" y="117.2">1(TX)</text>
<text x="99.7" y="114.7">2</text>
<text x="168.9" y="145.3" transform="rotate(-90 168.9 145.3)">1</text>
<text x="171.4" y="145.3" transform="rotate(-90 171.4 145.3)">2</text>
<text x="174" y="145.3" transform="rotate(-90 174 145.3)">3</text>
<text x="176.5" y="145.3" transform="rotate(-90 176.5 145.3)">4</text>
<text x="29.4" y="154.2">1</text>
<text x="43.3" y="154.2">1</text>
<text x="50.3" y="154.2">2</text>
<text x="58.5" y="154.2">1</text>
<text x="65.5" y="154.2">2</text>
<text x="29.4" y="156.7">2</text>
<text x="57.9" y="189.7">17</text>
<text x="57.9" y="187.2">16</text>
<text x="64.9" y="190.8">SOUT</text>
<text x="64.9" y="188.3">XERR</text>
<text x="73.8" y="190.8">OUT14</text>
<text x="73.8" y="188.3">OUT15</text>
<text x="85.2" y="189.7">14</text>
<text x="85.2" y="187.2">15</text>
<text x="57.9" y="192.3">18</text>
<text x="57.9" y="194.8">19</text>
<text x="57.9" y="197.3">20</text>
<text x="64.9" y="193.4">GSCLK</text>
<text x="64.9" y="195.9">DCPROGOUT12</text>
<text x="73.8" y="193.4">OUT13</text>
<text x="85.2" y="197.3">11</text>
<text x="85.2" y="194.8">12</text>
<text x="85.2" y="192.3">13</text>
<text x="57.9" y="199.9">21</text>
<text x="64.9" y="198.5">IREF</text>
<text x="64.9" y="201">VCC</text>
<text x="73.8" y="201">OUT10</text>
<text x="73.9" y="198.5">OUT11</text>
<text x="74.9" y="203.5">OUT9</text>
<text x="85.2" y="202.4">9</text>
<text x="85.2" y="199.9">10</text>
<text x="29.4" y="207.5">7</text>
<text x="29.4" y="205">8</text>
<text x="74.9" y="208.6">OUT7</text>
<text x="74.9" y="206.1">OUT8</text>
<text x="85.2" y="207.5">7</text>
<text x="85.2" y="205">8</text>
<text x="29.4" y="215.1">4</text>
<text x="29.4" y="212.6">5</text>
<text x="29.4" y="210">6</text>
<text x="57.9" y="212.6">22</text>
<text x="57.9" y="215.1">23</text>
<text x="64.9" y="213.7">GND</text>
<text x="74.9" y="213.7">OUT5</text>
<text x="74.9" y="211.1">OUT6</text>
<text x="85.2" y="215.1">4</text>
<text x="85.2" y="212.6">5</text>
<text x="85.2" y="210">6</text>
<text x="168.9" y="213.9" transform="rotate(-90 168.9 213.9)">1</text>
<text x="171.4" y="213.9" transform="rotate(-90 171.4 213.9)">2</text>
<text x="174" y="213.9" transform="rotate(-90 174 213.9)">3</text>
<text x="176.5" y="213.9" transform="rotate(-90 176.5 213.9)">4</text>
<text x="29.4" y="220.2">2</text>
<text x="29.4" y="217.6">3</text>
<text x="57.9" y="217.6">24</text>
<text x="57.9" y="220.2">25</text>
<text x="64.9" y="216.2">BLANK</text>
<text x="64.9" y="218.8">XLAT</text>
<text x="64.9" y="221.3">SCLK</text>
<text x="74.9" y="221.3">OUT2</text>
<text x="74.9" y="218.8">OUT3</text>
<text x="74.9" y="216.2">OUT4</text>
<text x="85.2" y="220.2">2</text>
<text x="85.2" y="217.6">3</text>
<text x="29.4" y="222.7">1</text>
<text x="57.9" y="222.7">26</text>
<text x="57.9" y="225.3">27</text>
<text x="64.9" y="223.8">SIN</text>
<text x="64.9" y="226.4">VPROG</text>
<text x="74.9" y="226.4">OUT0</text>
<text x="74.9" y="223.8">OUT1</text>
<text x="85.2" y="225.3">28</text>
<text x="85.2" y="222.7">1</text>
<text x="29.4" y="258.3">1</text>
<text x="29.4" y="260.8">2</text>
<text x="29.4" y="263.4">3</text>
<text x="54" y="258.3">1</text>
<text x="54" y="260.8">2</text>
<text x="115.7" y="258.3">1</text>
<text x="115.7" y="260.8">2</text>
<text x="29.4" y="265.9">4</text>
<text x="64.2" y="265.9">1</text>
<text x="64.2" y="268.4">2</text>
<text x="29.4" y="276.1">1</text>
<text x="29.4" y="278.6">2</text>
<text x="29.4" y="281.1">3</text>
<text x="54" y="276.1">1</text>
<text x="54" y="278.6">2</text>
<text x="29.4" y="283.7">4</text>
</g>
<text font-size="2.1" fill="#820000" x="35.6" y="38.3">PE</text>
<text font-size="1.8" fill="#820000" x="85.7" y="117.3" transform="rotate(-90 85.7 117.3)">ICSP</text>
</svg>
